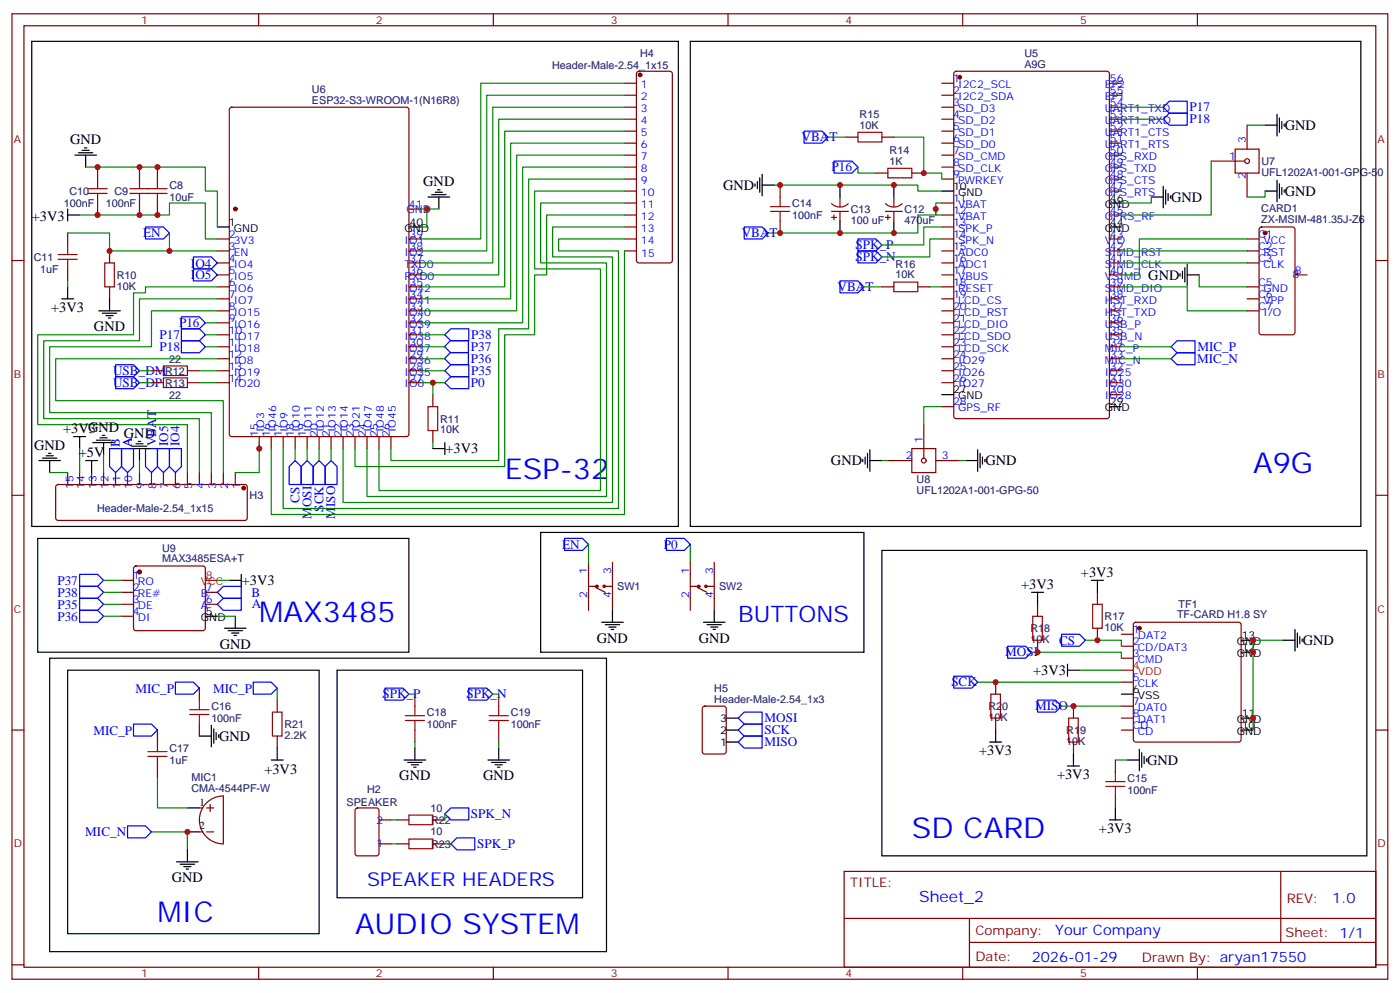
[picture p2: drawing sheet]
<svg xmlns="http://www.w3.org/2000/svg" width="412mm" height="292mm" viewBox="0 0 412 292" stroke-linecap="round" stroke-linejoin="round" font-family="sans-serif">
<g fill="none" stroke="#870000" stroke-width=".35">
<path d="M3.5 4.1h405.4v284.3h-405.4zM7.1 7.6h398.2v277.3h-398.2zM76.2 4.1v3.5M145.3 4.1v3.5M214.5 4.1v3.5M283.6 4.1v3.5M352.8 4.1v3.5M67.8 31.8l.5-.2h51.5l.6 .4 .1 95.9-.5 .6-51.7 .1-.7-.5v-95.8zM184 24.5h3.5M184 28h3.5M184 31.6h3.5M184 35.1h3.5"/>
<path d="M184 38.6h3.5M187.7 21.2l.5-.2h9.2l.5 .2 .2 .5v55l-.2 .5-.5 .2h-9.2l-.5-.2-.2-.5v-55zM277.5 24.5h3.5M277.5 28h3.5M277.5 31.6h3.5M277.5 35.1h3.5M277.5 38.6h3.5M281.2 21.2l.5-.2h44.4l.7 .4v101.2l-.4 .6-44.7 .1-.7-.5v-101.1zM326.8 24.5h3.6M326.8 28h3.6M326.8 31.6h3.6M326.8 35.1h3.6"/>
<path d="M326.8 38.6h3.6M367.4 36.9v7M28.8 49.2v3.5M28.8 59.8v3.5M41.1 49.2v3.5M41.1 59.8v3.5M46.4 49.2v3.5M46.4 59.8v3.5M184 42.2h3.5M184 45.7h3.5M184 49.2h3.5M184 52.7h3.5"/>
<path d="M184 59.8h3.5M184 56.3h3.5M229.8 54.5v3.5M245 60a3.5 3.5 0 0 0 4.9 0M247.5 58v2.9M249.2 40.4h3.6M258.1 51h3.5M259.8 40.4h3.5M260.9 60a3.5 3.5 0 0 0 4.9 0M263.3 58v2.9M268.6 51h3.6M277.5 42.2h3.5"/>
<path d="M277.5 45.7h3.5M277.5 49.2h3.5M277.5 52.7h3.5M277.5 59.8h3.5M326.8 42.2h3.6M326.8 45.7h3.6M326.8 49.2h3.6M326.8 52.7h3.6M326.8 56.3h3.6M356.8 47.4h9.9M363.9 43.9h7v7.1h-7zM367.4 51v7"/>
<path d="M3.5 76.7h3.6M19.9 68.6v3.5M19.9 79.2v3.5M32.3 73.9v3.5M64 70.4h3.6M64 73.9h3.6M64 77.4h3.6M120.5 70.4h3.5M120.5 73.9h3.5M120.5 77.4h3.5M120.5 61.6h3.5M184 70.4h3.5"/>
<path d="M184 73.9h3.5M184 63.3h3.5M184 66.9h3.5M229.8 65.1v3.5M245 62.3h4.9M245 64h1.4M245.7 63.3v1.4M247.5 62.3v2.8M260.9 62.3h4.9M260.9 64h1.4M261.6 63.3v1.4M263.3 62.3v2.8"/>
<path d="M277.5 70.4h3.5M277.5 73.9h3.5M277.5 77.4h3.5M277.5 63.3h3.5M277.5 66.9h3.5M326.8 70.4h3.6M326.8 73.9h3.6M326.8 77.4h3.6M326.8 63.3h3.6M367.4 70.4h3.5M367.4 73.9h3.5M367.4 77.4h3.5"/>
<path d="M371.2 67.1l.5-.2h9.1l.7 .4v30.6l-.4 .6-9.4 .1-.7-.5-.1-30.5zM405.3 76.7h3.6M32.3 84.5v3.5M64 81h3.6M64 84.5h3.6M64 88h3.6M64 91.5h3.6M64 95.1h3.6M64 98.6h3.6M120.5 81h3.5M120.5 84.5h3.5M120.5 88h3.5"/>
<path d="M120.5 91.5h3.5M120.5 95.1h3.5M120.5 98.6h3.5M259.8 84.5h3.5M270.4 84.5h3.5M277.5 81h3.5M277.5 84.5h3.5M277.5 88h3.5M277.5 91.5h3.5M277.5 95.1h3.5M277.5 98.6h3.5M326.8 81h3.6"/>
<path d="M326.8 84.5h3.6M326.8 88h3.6M326.8 91.5h3.6M326.8 95.1h3.6M326.8 98.6h3.6M367.4 84.5h3.5M367.4 88h3.5M367.4 91.5h3.5M381.5 81h3.6M44.6 109.2h3.6M44.6 112.7h3.6M55.2 109.2h3.5"/>
<path d="M55.2 112.7h3.5M64 102.1h3.6M64 105.7h3.6M64 109.2h3.6M64 112.7h3.6M120.5 102.1h3.5M120.5 105.7h3.5M120.5 109.2h3.5M120.5 112.7h3.5M127.5 116.2v3.6M277.5 102.1h3.5M277.5 105.7h3.5"/>
<path d="M277.5 109.2h3.5M277.5 112.7h3.5M277.5 119.8h3.5M326.8 102.1h3.6M326.8 105.7h3.6M326.8 109.2h3.6M326.8 112.7h3.6M326.8 116.2h3.6M19.9 139.2v3.5M23.5 139.2v3.5M27 139.2v3.5M30.5 139.2v3.5"/>
<path d="M34 139.2v3.5M37.6 139.2v3.5M41.1 139.2v3.5M44.6 139.2v3.5M48.2 139.2v3.5M51.7 139.2v3.5M55.2 139.2v3.5M58.7 139.2v3.5M62.3 139.2v3.5M65.8 139.2v3.5M69.3 139.2v3.5M76.4 128.6v3.5"/>
<path d="M79.9 128.6v3.5M83.4 128.6v3.5M87 128.6v3.5M90.5 128.6v3.5M94 128.6v3.5M97.5 128.6v3.5M101.1 128.6v3.5M104.6 128.6v3.5M108.1 128.6v3.5M111.7 128.6v3.5M115.2 128.6v3.5M127.5 126.8v3.6"/>
<path d="M261.6 135.6h7M268.6 132.1h7.1v7.1h-7.1zM272.2 125.1v9.8M275.7 135.6h7.1M3.5 145.9h3.6M16.6 142.9l.5-.2h55l.5 .2 .2 .5v9.2l-.2 .5-.5 .2h-55l-.5-.3-.2-.4v-9.2zM405.3 145.9h3.6M35.8 170.9h3.5M35.8 174.4h3.5M35.8 178h3.5M39.6 166.9l.4-.2h19.8l.5 .2 .2 .5v17.6l-.2 .5-.5 .2h-19.8l-.5-.2-.2-.5v-17.6zM60.5 174.4h3.5"/>
<path d="M60.5 178h3.5M173.4 165.6v14.1M173.4 172.7h2.5M175.5 173l2.8 1.4M178 172.7h2.4M180.4 165.6v14.1M203.4 172.7h2.4M203.4 165.6v14.1M205.5 173l2.8 1.4M208 172.7h2.4M210.4 165.6v14.1M305.7 178v3.5"/>
<path d="M323.3 174.4v3.6M35.8 181.5h3.5M305.7 188.6v3.5M323.3 185v3.6M330.4 186.8h3.5M330.4 190.3h3.5M330.4 193.9h3.5M334.1 183.5l.5-.2h30.3l.5 .2 .3 .5v33.8l-.3 .5-.5 .2h-30.3l-.5-.2-.2-.5v-33.8zM3.5 215h3.6M46.4 215v3.5M58.7 202.7v3.5M58.7 213.3v3.5"/>
<path d="M81.7 206.2v3.5M81.7 216.8v3.5M122.2 204.4v3.6M122.2 215v3.5M146.9 204.4v3.6M146.9 215v3.5M207.1 208.2l.5-.2h5.7l.6 .4 .1 13-.5 .6-5.9 .1-.6-.5-.1-12.9zM293.3 200.9v3.5M293.3 211.5v3.5M316.3 208v3.5M316.3 218.5v3.6M330.4 215h3.5"/>
<path d="M330.4 200.9h3.5M330.4 208h3.5M330.4 211.5h3.5M405.3 215h3.6M46.4 225.6v3.5M58.7 237.9h1.1M60.5 236.8a7 7 0 0 1 5.3-2.4v14.1a7.1 7.1 0 0 1-6.4-4.1 7.1 7.1 0 0 1 1.1-7.6zM60.9 237.9h2.1M61.9 236.9v2.1M104.8 238.2l.5-.3h5.6l.7 .5 .1 13-.5 .6-5.9 .1-.6-.5-.1-12.9zM328.6 223.8v3.6M328.6 234.4v3.5"/>
<path d="M58.7 245h1.1M60.9 245h2.1M111.7 248.5h3.5M111.7 241.5h3.5M116.9 248.5h3.6M116.9 241.5h3.6M127.5 248.5h3.6M127.5 241.5h3.6M248.7 256.6h156.6v28.3h-156.6zM377.3 256.7v20.8M248.7 270.5h156.5M285.6 277.5h119.6"/>
<path d="M285.6 270.5v14.1M3.5 284.2h3.6M76.2 284.9v3.5M145.3 284.9v3.5M214.5 284.9v3.5M283.6 284.9v3.5M352.8 284.9v3.5M405.3 284.2h3.6"/>
<circle cx="367.4" cy="47.4" r=".71"/>
<circle cx="272.2" cy="135.6" r=".71"/>
<circle cx="175.9" cy="172.7" r=".35"/>
<circle cx="178" cy="172.7" r=".35"/>
<circle cx="205.8" cy="172.7" r=".35"/>
<circle cx="208" cy="172.7" r=".35"/>
</g>
<g fill="#870000" stroke="#870000" stroke-width=".35">
<circle cx="69.3" cy="61.6" r=".53"/>
<circle cx="282.8" cy="22.8" r=".53"/>
<circle cx="372.7" cy="68.6" r=".53"/>
<circle cx="335.7" cy="185" r=".53"/>
<circle cx="41.1" cy="168.5" r=".53"/>
<circle cx="71.8" cy="143.8" r=".53"/>
<circle cx="188.6" cy="22" r=".53"/>
</g>
<g fill="none" stroke="#000" stroke-width=".35">
<path d="M9.3 12.2h190.5v142.8h-190.5zM203.4 12.2h197.5v142.8h-197.5zM372.7 36.9h3.5M376.2 33.7v6.3M376.9 34.7v4.3M377.6 35.8v2.1M378.4 36.5v.7M22 45.7h6.4M23.1 45h4.2M24.2 44.3h2.1M24.9 43.6h.7M25.2 45.7v3.5"/>
<path d="M126.1 58h6.4M127.2 57.3h4.2M128.2 56.6h2.2M128.9 55.9h.7M129.3 58v3.6M222.4 54.2v.7M223.1 53.4v2.2M223.8 52.4v4.2M224.5 54.5h3.6M224.5 51.3v6.4M247.5 54.5v3.5M263.3 54.5v3.5"/>
<path d="M277.5 56.3h3.5M326.8 59.8h3.6M339.2 58h3.5M342.7 54.9v6.3M343.4 55.9v4.2M344.1 57v2.1M344.8 57.7v.7M372.7 56.3h3.5M376.2 53.1v6.3M376.9 54.2v4.2M377.6 55.2v2.1M378.4 55.9v.7"/>
<path d="M19.9 63.3h3.6M19.9 61.6v3.5M64 66.9h3.6M120.5 66.9h3.5M247.5 65.1v3.5M263.3 65.1v3.5M326.8 66.9h3.6M348.4 79.9v2.1M349.1 78.8v4.3M349.8 77.8v6.3M18.2 88h3.5M19.9 84.5v3.5"/>
<path d="M29.1 91.5h6.4M30.2 92.3h4.2M31.2 93h2.1M31.9 93.7h.7M32.3 88v3.5M347.7 80.6v.7M349.8 81h3.5M277.5 116.2h3.5M326.8 119.8h3.6M11.5 135.6h6.3M12.5 134.9h4.3M13.6 134.2h2.1"/>
<path d="M14.3 133.5h.7M14.6 135.6v3.6M21.7 128.6h3.5M23.5 128.6v3.5M25.2 135.6h3.6M27 135.6v3.6M27.3 130.4h6.4M28.4 129.6h4.2M29.5 128.9h2.1M30.2 128.2h.7M30.5 130.4v3.5M37.9 132.1h6.4"/>
<path d="M39 131.4h4.2M40 130.7h2.2M40.7 130h.8M41.1 132.1v3.5M127.5 132.1h3.6M131.1 130.4v3.5M254.2 135.3v.7M254.9 134.6v2.1M255.6 133.5v4.3M256.3 135.6h3.5M256.3 132.5v6.3M284.5 135.6h3.5"/>
<path d="M288 132.5v6.3M288.7 133.5v4.3M289.5 134.6v2.1M290.2 135.3v.7M11.1 158.6h109.4v33.5h-109.4zM159.3 156.8h95.2v35.3h-95.2zM67.6 170.9h3.5M71.1 169.2v3.5M180.4 179.7v3.6M210.4 179.7v3.6M259.8 162.1h142.9v90h-142.9zM303.9 174.4h3.5"/>
<path d="M305.7 174.4v3.6M321.6 170.9h3.5M323.3 170.9v3.5M14.6 193.9h164.1v86.4h-164.1zM19.9 197.4h74.1v77.6h-74.1zM60.5 181.5h3.5M66.1 185h6.4M67.2 185.7h4.2M68.3 186.4h2.1M69 187.1h.7M69.3 181.5v3.5M99.3 197.4h72.3v67h-72.3z"/>
<path d="M177.3 183.3h6.3M178.3 184h4.3M179.4 184.7h2.1M180.1 185.4h.7M207.3 183.3h6.3M208.3 184h4.2M209.4 184.7h2.1M210.1 185.4h.7M314.5 197.4h3.5M314.5 195.6v3.5M365.7 192.1h3.5M365.7 188.6h3.5"/>
<path d="M378 188.6h3.5M381.5 185.4v6.3M382.2 186.4v4.3M382.9 187.5v2.1M383.6 188.2v.7M58.7 216.8h3.6M62.3 213.6v6.4M63 214.7v4.2M63.7 215.7v2.1M64.4 216.4v.7M214 215h3.5M214 211.5h3.5"/>
<path d="M214 218.5h3.5M291.6 218.5h3.5M293.3 215v3.5M330.4 204.4h3.5M365.7 215h3.5M365.7 211.5h3.5M55.2 237.9h3.5M79.9 223.8h3.5M81.7 220.3v3.5M119.1 223.8h6.3M120.1 224.5h4.3M121.2 225.2h2.1"/>
<path d="M121.9 226h.7M122.2 220.3v3.5M143.8 223.8h6.3M144.8 224.5h4.2M145.9 225.2h2.1M146.6 226h.7M146.9 220.3v3.5M314.5 225.6h3.5M316.3 222.1v3.5M328.6 237.9v3.6M332.1 223.8h3.6M335.7 220.7v6.3"/>
<path d="M336.4 221.7v4.3M337.1 222.8v2.1M337.8 223.5v.7M52 253.8h6.4M53.1 254.5h4.2M54.2 255.2h2.1M54.9 255.9h.7M55.2 245h3.5M55.2 250.3v3.5M326.8 241.5h3.6"/>
</g>
<g fill="none" stroke="#008700" stroke-width=".35">
<path d="M184 24.5h-42.4v45.9h-17.6M184 28h-40.6v45.9h-19.4M184 31.6h-38.8v45.8h-21.2M184 35.1h-37.1v45.9h-22.9M184 38.6h-35.3v45.9h-24.7M330.4 31.6h12.3M330.4 35.1h12.3M367.4 36.9h5.3M25.2 49.2h35.3v7.1h3.5v10.6M184 42.2h-33.5v45.8h-26.5M184 45.7h-31.8v45.8h-28.2M184 49.2h-30v45.9h-30"/>
<path d="M184 52.7h-28.2v44.1h-8.9v38.8h-31.7v-3.5M184 56.3h-26.5v22.9h19.4v65.3h-65.2v-12.4M184 59.8h-24.7v17.6h19.4v68.8h-70.6v-14.1M228.1 54.5h42.3v1.8h7.1M243.9 40.4h5.3M252.8 49.2v1.8h5.3M263.3 40.4h8.9v10.6h5.3v1.7M277.5 59.8h-1.8v3.5h1.8M339.2 58v1.8h-8.8M356.8 47.4v15.9h-26.4M372.7 56.3v1.7h-5.3M19.9 68.6h12.4v5.3h31.7"/>
<path d="M23.5 63.3h26.4v-3.5h10.6v10.6h3.5M49.9 68.6v5.3M124 61.6h1.8v5.3h-1.8M125.8 61.6h3.5M184 63.3h-23v17.7h-3.5v17.6h-8.8v38.8h-44.1v-5.3M184 66.9h-21.2v8.8h17.6v72.3h-79.3v-15.9M184 70.4h-19.4v3.5h17.6v75.9h-98.8v-17.7M184 73.9v77.6h-104.1v-19.4M275.7 61.6v1.7h-5.3v5.3h-44.1M277.5 66.9h-5.3v5.2h-12.4M277.5 70.4h-3.6v5.3h-14.1M330.4 73.9h37"/>
<path d="M330.4 77.4h37M367.4 70.4h-31.7v10.6h-5.3M19.9 82.7v1.8M60.5 95.1h3.5M60.5 98.6h3.5M64 91.5h-19.4v10.6h-30v19.4h47.7v17.7M64 88h-22.9v12.4h-28.2v22.9h45.8v15.9M64 84.5h-21.1v1.8h-3.6v12.3h-28.2v26.5h44.1v14.1M124 98.6h7.1M254.5 84.5h5.3M273.9 84.5h3.6M330.4 84.5h19.4v7h17.6"/>
<path d="M353.3 81v3.5h14.1M41.1 112.7h3.5M41.1 109.2h3.5M58.7 112.7h5.3M58.7 109.2h5.3M60.5 102.1h3.5M64 105.7h-47.6v12.3h49.4v21.2M124 105.7h7.1M124 102.1h7.1M124 112.7h7.1M124 109.2h7.1M127.5 112.7v3.5"/>
<path d="M277.5 119.8h-5.3v5.3M330.4 102.1h14.8M330.4 105.7h14.8M14.6 139.2h5.3M23.5 132.1v7.1M30.5 133.9v5.3M41.1 135.6v3.6M76.4 130.4v8.8h-7.1M87 132.1v3.5M90.5 132.1v3.5M94 132.1v3.5M97.5 132.1v3.5"/>
<path d="M127.5 130.4v1.7M259.8 135.6h1.8M282.8 135.6h1.7M30.5 170.9h5.3M30.5 174.4h5.3M30.5 178h5.3M64 170.9h3.6M173.4 160.3v5.3M203.4 160.3v5.3M30.5 181.5h5.3M64 181.5h5.3M303.9 192.1h26.5v1.8"/>
<path d="M318 197.4h12.4M319.8 188.6h10.6v1.7M378 188.6h-8.8v26.4M81.7 202.7v3.5M120.5 204.4h1.7M122.2 218.5v1.8M145.2 204.4h1.7M146.9 218.5v1.8M288 200.9h42.4M312.7 208h17.7M46.4 229.1v8.8h8.8M131.1 239.7v1.8"/>
<path d="M328.6 223.8h3.5M44.6 245h10.6v5.3M115.2 241.5h1.7M115.2 248.5h1.7M131.1 248.5h1.7"/>
</g>
<g fill="none" stroke="#a10000" stroke-width=".35">
<path d="M252.8 39h7v2.8h-7zM25.9 57h5.7M25.9 55.6h5.7M28.8 52.7v2.9M28.8 57v2.8M38.3 57h10.9M38.3 55.6h10.9M41.1 52.7v2.9M41.1 57v2.8M46.4 52.7v2.9M46.4 57v2.8M229.8 58v2.9"/>
<path d="M261.6 49.6h7v2.8h-7zM17.1 76.4h5.7M17.1 75h5.7M19.9 72.1v2.9M19.9 76.4v2.8M30.9 77.4h2.8v7.1h-2.8zM227 62.3h5.7M227 60.9h5.7M229.8 62.3v2.8M263.3 83.1h7.1v2.8h-7.1zM48.2 107.8h7v2.8h-7zM48.2 111.3h7v2.8h-7z"/>
<path d="M126.1 119.8h2.8v7h-2.8zM321.9 178h2.8v7h-2.8zM304.3 181.5h2.8v7.1h-2.8zM46.4 218.5v2.9M55.9 210.4h5.7M55.9 209h5.7M58.7 206.2v2.8M58.7 210.4v2.9M80.3 209.7h2.8v7.1h-2.8zM119.4 212.2h5.7M119.4 210.8h5.7M122.2 208v2.8"/>
<path d="M122.2 212.2v2.8M144.1 212.2h5.7M144.1 210.8h5.7M146.9 208v2.8M146.9 212.2v2.8M291.9 204.4h2.8v7.1h-2.8zM314.9 211.5h2.8v7h-2.8zM43.6 222.8h5.6M43.6 221.4h5.6M46.4 222.8v2.8M325.8 231.6h5.6M325.8 230.2h5.6"/>
<path d="M328.6 227.4v2.8M328.6 231.6v2.8M120.5 240.1h7v2.8h-7zM120.5 247.1h7v2.8h-7z"/>
</g>
<g fill="none" stroke="#00f" stroke-width=".35">
<path d="M236.9 38.6h5.3l1.7 1.8-1.7 1.8h-5.3zM342.7 35.1l1.8-1.8h5.3v3.6h-5.3zM342.7 31.6l1.8-1.8h5.3v3.5h-5.3zM245.7 47.4h5.3l1.8 1.8-1.8 1.8h-5.3zM42.9 66.9h5.3l1.7 1.7-1.7 1.8h-5.3zM57 75.7h5.3l1.7 1.7-1.7 1.8h-5.3zM57 79.2h5.3l1.7 1.8-1.7 1.7h-5.3zM219.3 66.9h5.2l1.8 1.7-1.8 1.8h-5.2zM252.8 70.4h5.3l1.7 1.7-1.7 1.8h-5.3zM252.8 73.9h5.3l1.7 1.8-1.7 1.7h-5.3zM53.4 93.3h5.3l1.8 1.8-1.8 1.7h-5.3zM53.4 96.8h5.3l1.8 1.8-1.8 1.8h-5.3z"/>
<path d="M131.1 98.6l1.7-1.8h5.3v3.6h-5.3zM247.5 82.7h5.3l1.7 1.8-1.7 1.8h-5.3zM34 110.9h5.3l1.8 1.8-1.8 1.8h-5.3zM34 107.4h5.3l1.8 1.8-1.8 1.7h-5.3zM53.4 100.4h5.3l1.8 1.7-1.8 1.8h-5.3zM131 105.6l1.7-1.8h5.3v3.6h-5.3zM131.1 109.2l1.7-1.8h5.3v3.5h-5.3zM132.7 100.3h5.3v3.5h-5.3l-1.7-1.7zM132.8 110.9h5.3v3.6h-5.3l-1.7-1.8zM345 102.1l1.8-1.7h5.3v3.5h-5.3zM346.8 103.9h5.3v3.5h-5.3l-1.8-1.7zM32.3 132.1h3.5v5.3l-1.8 1.8-1.7-1.8z"/>
<path d="M35.8 132.1h3.5v5.3l-1.7 1.8-1.8-1.8zM42.9 132.1h3.5v5.3l-1.8 1.8-1.7-1.8zM46.4 132.1h3.5v5.3l-1.7 1.8-1.8-1.8zM49.9 132.1h3.5v5.3l-1.7 1.8-1.8-1.8zM87 135.6l1.7 1.8v5.3h-3.5v-5.3zM88.7 137.4l1.8-1.8 1.8 1.8v5.3h-3.6zM94 135.6l1.8 1.8v5.3h-3.5v-5.3zM97.5 135.6l1.8 1.8v5.3h-3.5v-5.3zM166.3 158.6h5.3l1.8 1.7-1.8 1.8h-5.3zM196.3 158.6h5.3l1.8 1.7-1.8 1.8h-5.3zM23.5 169.2h5.3l1.7 1.7-1.7 1.8h-5.3zM23.5 179.7h5.3l1.7 1.8-1.7 1.8h-5.3z"/>
<path d="M23.5 176.2h5.3l1.7 1.8-1.7 1.7h-5.3zM23.5 172.7h5.3l1.7 1.7-1.7 1.8h-5.3zM64 174.4l1.8-1.7h5.3v3.5h-5.3zM64 178l1.8-1.8h5.3v3.5h-5.3zM281 199.1h5.3l1.7 1.8-1.7 1.8h-5.3zM296.9 190.3h5.3l1.7 1.8-1.7 1.8h-5.3zM312.7 186.8h5.3l1.8 1.8-1.8 1.7h-5.3zM39.3 213.3h5.3l1.8 1.7-1.8 1.8h-5.3zM51.7 200.9h5.3l1.7 1.8-1.7 1.7h-5.3zM74.6 200.9h5.3l1.8 1.8-1.8 1.7h-5.3zM113.4 202.7h5.3l1.8 1.7-1.8 1.8h-5.3zM138.1 202.7h5.3l1.8 1.7-1.8 1.8h-5.3z"/>
<path d="M217.5 215l1.8-1.7h5.2v3.5h-5.2zM217.5 218.5l1.8-1.7h5.2v3.5h-5.2zM219.3 209.7h5.2v3.6h-5.2l-1.8-1.8zM305.7 206.2h5.3l1.7 1.8-1.7 1.7h-5.3zM131.1 239.7l1.7-1.8h5.3v3.6h-5.3zM37.6 243.2h5.3l1.7 1.8-1.7 1.8h-5.3zM132.8 248.5l1.8-1.7h5.3v3.5h-5.3z"/>
</g>
<path d="M60.5 170.9h3.5M330.4 197.4h3.5" fill="none" stroke="#f00" stroke-width=".35"/>
<g fill="#c00">
<circle cx="125.8" cy="61.6" r=".88"/>
<circle cx="46.4" cy="49.2" r=".88"/>
<circle cx="46.4" cy="63.3" r=".88"/>
<circle cx="41.1" cy="63.3" r=".88"/>
<circle cx="41.1" cy="49.2" r=".88"/>
<circle cx="28.8" cy="49.2" r=".88"/>
<circle cx="28.8" cy="63.3" r=".88"/>
<circle cx="32.3" cy="73.9" r=".88"/>
<circle cx="49.9" cy="73.9" r=".88"/>
<circle cx="127.5" cy="112.7" r=".88"/>
<circle cx="275.7" cy="61.6" r=".88"/>
<circle cx="229.8" cy="68.6" r=".88"/>
<circle cx="229.8" cy="54.5" r=".88"/>
<circle cx="272.2" cy="51" r=".88"/>
<circle cx="369.2" cy="211.5" r=".88"/>
<circle cx="369.2" cy="192.1" r=".88"/>
<circle cx="369.2" cy="188.6" r=".88"/>
<circle cx="323.3" cy="188.6" r=".88"/>
<circle cx="305.7" cy="192.1" r=".88"/>
<circle cx="316.3" cy="208" r=".88"/>
<circle cx="293.3" cy="200.9" r=".88"/>
<circle cx="55.2" cy="245" r=".88"/>
<circle cx="263.3" cy="68.6" r=".88"/>
<circle cx="263.3" cy="54.5" r=".88"/>
<circle cx="247.5" cy="68.6" r=".88"/>
<circle cx="247.5" cy="54.5" r=".88"/>
<circle cx="76.4" cy="132.1" r=".88"/>
</g>
<g font-size="8.5" fill="#00f">
<text x="148.7" y="140.9">ESP-32</text>
<text x="369.2" y="139.2">A9G</text>
<text x="76.4" y="183.3">MAX3485</text>
<text x="268.6" y="246.8">SD CARD</text>
<text x="46.4" y="271.5">MIC</text>
<text x="104.6" y="275">AUDIO SYSTEM</text>
</g>
<text font-size="6.7" fill="#00f" x="217.5" y="183.3">BUTTONS</text>
<text font-size="5.6" fill="#00f" x="108.1" y="260.9">SPEAKER HEADERS</text>
<text font-size="4.6" fill="#00f" x="270.8" y="265.7">Sheet_2</text>
<g font-size="4.2">
<text x="378.5" y="38.3">GND</text>
<text x="20.6" y="42.5">GND</text>
<text x="124.7" y="54.8">GND</text>
<text x="213.1" y="55.9">GND</text>
<text x="345" y="59.5">GND</text>
<text x="378.5" y="57.7">GND</text>
<text x="9.3" y="65.1">+3V3</text>
<text x="338.3" y="82.4">GND</text>
<text x="15.1" y="92">+3V3</text>
<text x="27.7" y="97.6">GND</text>
<text x="18.6" y="127.4">+3V3</text>
<text x="25.9" y="127.1">GND</text>
<text x="36.5" y="128.9">GND</text>
<text x="10.1" y="132.4">GND</text>
<text x="23.2" y="134.5">+5V</text>
<text x="131.2" y="133.5">+3V3</text>
<text x="244.8" y="137.1">GND</text>
<text x="290.3" y="137.1">GND</text>
<text x="71.3" y="172.4">+3V3</text>
<text x="300.8" y="173.4">+3V3</text>
<text x="318.5" y="169.9">+3V3</text>
<text x="64.7" y="191">GND</text>
<text x="175.9" y="189.3">GND</text>
<text x="205.8" y="189.3">GND</text>
<text x="383.8" y="190">GND</text>
<text x="304.4" y="198.8">+3V3</text>
<text x="64.6" y="218.2">GND</text>
<text x="77.9" y="227.8">+3V3</text>
<text x="288.5" y="222.4">+3V3</text>
<text x="338" y="225.3">GND</text>
<text x="117.7" y="229.8">GND</text>
<text x="142.3" y="229.8">GND</text>
<text x="311.4" y="229.5">+3V3</text>
<text x="323.8" y="245.4">+3V3</text>
<text x="50.6" y="259.8">GND</text>
</g>
<g font-size="4.2" fill="#00f">
<text x="392.5" y="265.9">1.0</text>
<text x="310.9" y="275.5">Your Company</text>
<text x="304" y="283.3">2026-01-29</text>
</g>
<g font-size="3.9" fill="#00f">
<text x="350.5" y="32.8">P17</text>
<text x="236.2" y="41.6">VBAT</text>
<text x="350.5" y="36.3">P18</text>
<text x="245" y="50.5">P16</text>
<text x="42.2" y="69.9">EN</text>
<text x="218.5" y="69.8">VBAT</text>
<text x="252.1" y="73.4">SPK_P</text>
<text x="252.1" y="76.9">SPK_N</text>
<text x="56.3" y="78.8">IO4</text>
<text x="56.3" y="82.1">IO5</text>
<text x="246.8" y="85.7">VBAT</text>
<text x="47" y="99.9">P17</text>
<text x="52.7" y="96.3">P16</text>
<text x="138.8" y="100">P38</text>
<text x="47" y="103.4">P18</text>
<text x="138.7" y="103.4">P37</text>
<text x="138.7" y="107">P36</text>
<text x="352.7" y="106.9">MIC_N</text>
<text x="352.8" y="103.4">MIC_P</text>
<text x="33.3" y="114">USB_DP</text>
<text x="33.3" y="110.4">USB_DM</text>
<text x="138.8" y="113.9">P0</text>
<text x="138.8" y="110.5">P35</text>
<text x="35.3" y="131.6" transform="rotate(-90 35.3 131.6)">B</text>
<text x="38.8" y="131.7" transform="rotate(-90 38.8 131.7)">A</text>
<text x="46" y="131.4" transform="rotate(-90 46 131.4)">VBAT</text>
<text x="49.5" y="131.4" transform="rotate(-90 49.5 131.4)">IO5</text>
<text x="52.8" y="131.4" transform="rotate(-90 52.8 131.4)">IO4</text>
<text x="88.2" y="148" transform="rotate(-90 88.2 148)">CS</text>
<text x="91.7" y="152.8" transform="rotate(-90 91.7 152.8)">MOSI</text>
<text x="95.3" y="150.7" transform="rotate(-90 95.3 150.7)">SCK</text>
<text x="98.8" y="152.8" transform="rotate(-90 98.8 152.8)">MISO</text>
<text x="165.6" y="161.6">EN</text>
<text x="195.6" y="161.6">P0</text>
<text x="16.9" y="172.2">P37</text>
<text x="16.9" y="179.2">P35</text>
<text x="16.9" y="175.7">P38</text>
<text x="74.1" y="175.7">B</text>
<text x="74.2" y="179.2">A</text>
<text x="16.9" y="182.8">P36</text>
<text x="312" y="189.8">CS</text>
<text x="296.2" y="193.3">MOSI</text>
<text x="280.3" y="202.2">SCK</text>
<text x="39.9" y="204">MIC_P</text>
<text x="62.8" y="204">MIC_P</text>
<text x="112.7" y="205.7">SPK_P</text>
<text x="137.4" y="205.7">SPK_N</text>
<text x="305" y="209.2">MISO</text>
<text x="225.2" y="212.7">MOSI</text>
<text x="27.5" y="216.4">MIC_P</text>
<text x="225.2" y="219.8">MISO</text>
<text x="225.3" y="216.2">SCK</text>
<text x="138.8" y="241">SPK_N</text>
<text x="25.1" y="246.2">MIC_N</text>
<text x="140.6" y="249.8">SPK_P</text>
</g>
<g font-size="3.9" fill="#800">
<text x="250.5" y="261.2">TITLE:</text>
<text x="379.1" y="265.9">REV:</text>
<text x="287.4" y="275.4">Company:</text>
<text x="378.7" y="276">Sheet: 1/1</text>
<text x="287.4" y="283.1">Date:</text>
<text x="336.4" y="283.2">Drawn By: aryan17550</text>
</g>
<g font-size="3.2" fill="#800">
<text x="41.6" y="7.1">1</text>
<text x="110.8" y="7.1">2</text>
<text x="179.9" y="7.1">3</text>
<text x="249.1" y="7.1">4</text>
<text x="318.2" y="7.1">5</text>
<text x="4.1" y="42.2">A</text>
<text x="405.9" y="42.2">A</text>
<text x="4.1" y="111.3">B</text>
<text x="405.9" y="111.3">B</text>
<text x="4.1" y="180.4">C</text>
<text x="405.9" y="180.4">C</text>
<text x="4.1" y="249.6">D</text>
<text x="405.9" y="249.6">D</text>
<text x="41.6" y="287.9">1</text>
<text x="110.8" y="287.9">2</text>
<text x="179.9" y="287.9">3</text>
<text x="249.1" y="287.9">4</text>
<text x="318.2" y="287.9">5</text>
</g>
<g font-size="3.2" fill="#000080">
<text x="188.6" y="16.8">H4</text>
<text x="301.8" y="16.8">U5</text>
<text x="162.7" y="20.4">Header-Male-2.54_1x15</text>
<text x="301.8" y="19.9">A9G</text>
<text x="91.9" y="27.3">U6</text>
<text x="91.9" y="30.5">ESP32-S3-WROOM-1(N16R8)</text>
<text x="253.3" y="34.7">R15</text>
<text x="253.3" y="37.9">10K</text>
<text x="262.1" y="45.3">R14</text>
<text x="262.1" y="48.5">1K</text>
<text x="371.7" y="51.7">UFL1202A1-001-GPG-50</text>
<text x="371.7" y="48.6">U7</text>
<text x="20.4" y="57.4">C10</text>
<text x="33.7" y="57.4">C9</text>
<text x="49.9" y="59.3">10uF</text>
<text x="49.9" y="55.8">C8</text>
<text x="18.8" y="60.9">100nF</text>
<text x="31.1" y="60.9">100nF</text>
<text x="233.4" y="64.6">100nF</text>
<text x="233.4" y="61.1">C14</text>
<text x="250.6" y="65.9">100 uF</text>
<text x="250.6" y="62.7">C13</text>
<text x="266.5" y="65.9">470uF</text>
<text x="266.5" y="62.7">C12</text>
<text x="371.6" y="65.6">ZX-MSIM-481.35J-Z6</text>
<text x="371.6" y="62.4">CARD1</text>
<text x="10" y="76.8">C11</text>
<text x="11.8" y="80.3">1uF</text>
<text x="34.4" y="82.1">R10</text>
<text x="263.9" y="82">10K</text>
<text x="263.9" y="78.8">R16</text>
<text x="34.4" y="85.3">10K</text>
<text x="49.9" y="106.8">22</text>
<text x="48.7" y="110.3">R12</text>
<text x="48.7" y="113.9">R13</text>
<text x="49.9" y="117.4">22</text>
<text x="129.6" y="124.4">R11</text>
<text x="129.6" y="127.6">10K</text>
<text x="270.1" y="142.2">U8</text>
<text x="73.6" y="147">H3</text>
<text x="270.1" y="145.3">UFL1202A1-001-GPG-50</text>
<text x="28.6" y="150.9">Header-Male-2.54_1x15</text>
<text x="47.8" y="165.6">MAX3485ESA+T</text>
<text x="47.8" y="162.7">U9</text>
<text x="181.9" y="173.9">SW1</text>
<text x="211.8" y="173.9">SW2</text>
<text x="347.3" y="179.2">TF1</text>
<text x="325.4" y="185.8">10K</text>
<text x="325.4" y="182.6">R17</text>
<text x="346.8" y="182.1">TF-CARD H1.8 SY</text>
<text x="303.6" y="189.4">10K</text>
<text x="303.6" y="186.1">R18</text>
<text x="210.4" y="203.7">H5</text>
<text x="62.3" y="209.2">C16</text>
<text x="210.4" y="206.9">Header-Male-2.54_1x3</text>
<text x="291.2" y="209.1">R20</text>
<text x="62.3" y="212.8">100nF</text>
<text x="83.8" y="214.4">R21</text>
<text x="125.8" y="214.5">100nF</text>
<text x="125.8" y="211">C18</text>
<text x="150.5" y="214.5">100nF</text>
<text x="150.5" y="211">C19</text>
<text x="291.2" y="212.3">10K</text>
<text x="49.9" y="221.6">C17</text>
<text x="83.8" y="217.6">2.2K</text>
<text x="314.1" y="219.3">10K</text>
<text x="314.1" y="216.1">R19</text>
<text x="49.9" y="225.1">1uF</text>
<text x="56.4" y="233.4">CMA-4544PF-W</text>
<text x="56.4" y="230.1">MIC1</text>
<text x="108.1" y="233.7">H2</text>
<text x="332.1" y="233.9">100nF</text>
<text x="332.1" y="230.4">C15</text>
<text x="102.1" y="237.3">SPEAKER</text>
<text x="126.9" y="239">10</text>
<text x="127" y="242.7">R22</text>
<text x="126.9" y="246.1">10</text>
<text x="127" y="249.7">R23</text>
</g>
<g font-size="3.2" fill="#00f">
<text x="188.8" y="25.9">1</text>
<text x="188.8" y="29.5">2</text>
<text x="280.8" y="24.2">1</text>
<text x="280.8" y="27.7">2</text>
<text x="282.3" y="25.9">I2C2_SCL</text>
<text x="282.3" y="29.5">I2C2_SDA</text>
<text x="325.5" y="29.5">EP1</text>
<text x="325.5" y="25.9">EP2</text>
<text x="327" y="27.7">55</text>
<text x="327" y="24.2">56</text>
<text x="188.8" y="33">3</text>
<text x="280.8" y="31.2">3</text>
<text x="280.8" y="34.7">4</text>
<text x="282.3" y="33">SD_D3</text>
<text x="325.5" y="33">UART1_TXD</text>
<text x="327" y="34.7">53</text>
<text x="327" y="31.2">54</text>
<text x="188.8" y="36.5">4</text>
<text x="188.8" y="40">5</text>
<text x="280.8" y="38.3">5</text>
<text x="280.8" y="41.8">6</text>
<text x="282.3" y="36.5">SD_D2</text>
<text x="282.3" y="40">SD_D1</text>
<text x="325.5" y="40">UART1_CTS</text>
<text x="325.5" y="36.5">UART1_RXD</text>
<text x="327" y="41.8">51</text>
<text x="327" y="38.3">52</text>
<text x="188.8" y="43.6">6</text>
<text x="188.8" y="47.1">7</text>
<text x="280.8" y="45.3">7</text>
<text x="282.3" y="43.6">SD_D0</text>
<text x="282.3" y="47.1">SD_CMD</text>
<text x="325.5" y="47.1">GPS_RXD</text>
<text x="325.5" y="43.6">UART1_RTS</text>
<text x="327" y="45.3">50</text>
<text x="362.1" y="47.1">1</text>
<text x="367.1" y="42.2" transform="rotate(-90 367.1 42.2)">3</text>
<text x="188.8" y="50.6">8</text>
<text x="280.8" y="48.9">8</text>
<text x="280.8" y="52.4">9</text>
<text x="282.3" y="50.6">SD_CLK</text>
<text x="325.5" y="50.6">GPS_TXD</text>
<text x="327" y="52.4">48</text>
<text x="327" y="48.9">49</text>
<text x="367.1" y="52.7" transform="rotate(-90 367.1 52.7)">2</text>
<text x="188.8" y="54.2">9</text>
<text x="188.8" y="57.7">10</text>
<text x="280.8" y="59.4">11</text>
<text x="282.3" y="54.2">PWRKEY</text>
<text x="325.5" y="57.7">GPS_RTS</text>
<text x="325.5" y="54.2">GPS_CTS</text>
<text x="327" y="55.9">47</text>
<text x="119.8" y="62.6">GND</text>
<text x="120.5" y="61.2">41</text>
<text x="188.8" y="61.2">11</text>
<text x="188.8" y="64.7">12</text>
<text x="280.8" y="63">12</text>
<text x="282.3" y="61.2">VBAT</text>
<text x="282.3" y="64.7">VBAT</text>
<text x="325.5" y="64.7">GPRS_RF</text>
<text x="327" y="63">45</text>
<text x="67.4" y="70">2</text>
<text x="68.9" y="71.8">3V3</text>
<text x="119.2" y="71.8">IO1</text>
<text x="120.6" y="70">39</text>
<text x="188.8" y="68.3">13</text>
<text x="188.8" y="71.8">14</text>
<text x="280.8" y="66.5">13</text>
<text x="280.8" y="70">14</text>
<text x="282.3" y="68.3">SPK_P</text>
<text x="282.3" y="71.8">SPK_N</text>
<text x="325.5" y="71.8">VIO</text>
<text x="327" y="70">43</text>
<text x="370.8" y="70">C1</text>
<text x="372.3" y="71.8">VCC</text>
<text x="67.4" y="73.6">3</text>
<text x="67.4" y="77.1">4</text>
<text x="68.9" y="75.3">EN</text>
<text x="119.2" y="75.3">IO2</text>
<text x="120.6" y="77.1">37</text>
<text x="120.6" y="73.6">38</text>
<text x="188.9" y="75.7">15</text>
<text x="280.8" y="73.6">15</text>
<text x="280.8" y="77.1">16</text>
<text x="282.3" y="75.3">ADC0</text>
<text x="325.5" y="75.3">SIMD_RST</text>
<text x="327" y="77.1">41</text>
<text x="327" y="73.6">42</text>
<text x="370.8" y="73.6">C2</text>
<text x="370.8" y="77.1">C3</text>
<text x="372.3" y="75.3">RST</text>
<text x="67.4" y="80.6">5</text>
<text x="68.9" y="78.8">IO4</text>
<text x="68.9" y="82.4">IO5</text>
<text x="119.2" y="82.4">RXD0</text>
<text x="119.2" y="78.8">TXD0</text>
<text x="120.6" y="80.6">36</text>
<text x="280.8" y="80.6">17</text>
<text x="282.3" y="78.8">ADC1</text>
<text x="282.3" y="82.4">VBUS</text>
<text x="325.5" y="82.4">VSIMD</text>
<text x="325.5" y="78.8">SIMD_CLK</text>
<text x="327" y="80.6">40</text>
<text x="372.3" y="78.8">CLK</text>
<text x="380.8" y="82">8</text>
<text x="381.5" y="80.6">8</text>
<text x="67.4" y="84.1">6</text>
<text x="67.4" y="87.7">7</text>
<text x="68.9" y="85.9">IO6</text>
<text x="68.9" y="89.4">IO7</text>
<text x="119.2" y="89.4">IO41</text>
<text x="119.2" y="85.9">IO42</text>
<text x="120.6" y="87.7">34</text>
<text x="120.6" y="84.1">35</text>
<text x="280.8" y="84.1">18</text>
<text x="280.8" y="87.7">19</text>
<text x="282.3" y="85.9">RESET</text>
<text x="282.3" y="89.4">LCD_CS</text>
<text x="325.5" y="89.4">HST_RXD</text>
<text x="325.5" y="85.9">SIMD_DIO</text>
<text x="327" y="87.7">38</text>
<text x="327" y="84.1">39</text>
<text x="370.8" y="84.1">C5</text>
<text x="370.8" y="87.7">C6</text>
<text x="372.3" y="85.9">GND</text>
<text x="372.3" y="89.4">VPP</text>
<text x="67.4" y="91.2">8</text>
<text x="67.4" y="94.7">9</text>
<text x="68.9" y="93">IO15</text>
<text x="119.2" y="93">IO40</text>
<text x="120.6" y="94.7">32</text>
<text x="120.6" y="91.2">33</text>
<text x="280.8" y="91.2">20</text>
<text x="280.8" y="94.7">21</text>
<text x="282.3" y="93">LCD_RST</text>
<text x="325.5" y="93">HST_TXD</text>
<text x="327" y="94.7">36</text>
<text x="327" y="91.2">37</text>
<text x="370.8" y="91.2">C7</text>
<text x="372.3" y="93">I/O</text>
<text x="67.4" y="98.2">10</text>
<text x="67.4" y="101.8">11</text>
<text x="68.9" y="96.5">IO16</text>
<text x="68.9" y="100">IO17</text>
<text x="119.2" y="100">IO38</text>
<text x="119.2" y="96.5">IO39</text>
<text x="120.6" y="101.8">30</text>
<text x="120.6" y="98.2">31</text>
<text x="280.8" y="98.2">22</text>
<text x="280.8" y="101.8">23</text>
<text x="282.3" y="96.5">LCD_DIO</text>
<text x="282.3" y="100">LCD_SDO</text>
<text x="325.5" y="100">USB_N</text>
<text x="325.5" y="96.5">USB_P</text>
<text x="327" y="101.8">34</text>
<text x="327" y="98.2">35</text>
<text x="67.4" y="105.3">12</text>
<text x="68.9" y="103.5">IO18</text>
<text x="68.9" y="107.1">IO8</text>
<text x="119.2" y="107.1">IO36</text>
<text x="119.2" y="103.5">IO37</text>
<text x="120.6" y="105.3">29</text>
<text x="280.8" y="105.3">24</text>
<text x="282.3" y="103.5">LCD_SCK</text>
<text x="282.3" y="107.1">IO29</text>
<text x="325.5" y="107.1">MIC_N</text>
<text x="325.5" y="103.5">MIC_P</text>
<text x="327" y="105.3">33</text>
<text x="67.4" y="108.8">13</text>
<text x="67.4" y="112.4">14</text>
<text x="68.9" y="110.6">IO19</text>
<text x="119.2" y="110.6">IO35</text>
<text x="120.6" y="112.4">27</text>
<text x="120.6" y="108.8">28</text>
<text x="280.8" y="108.8">25</text>
<text x="280.8" y="112.4">26</text>
<text x="282.3" y="110.6">IO26</text>
<text x="325.5" y="110.6">IO25</text>
<text x="327" y="112.4">31</text>
<text x="327" y="108.8">32</text>
<text x="68.9" y="114.1">IO20</text>
<text x="119.2" y="114.1">IO0</text>
<text x="280.8" y="119.4">28</text>
<text x="282.3" y="114.1">IO27</text>
<text x="325.5" y="117.7">IO28</text>
<text x="325.5" y="114.1">IO30</text>
<text x="327" y="115.9">30</text>
<text x="282.3" y="121.2">GPS_RF</text>
<text x="76" y="128.8" transform="rotate(-90 76 128.8)">15</text>
<text x="77.8" y="127.3" transform="rotate(-90 77.8 127.3)">IO3</text>
<text x="79.6" y="128.8" transform="rotate(-90 79.6 128.8)">16</text>
<text x="81.3" y="127.3" transform="rotate(-90 81.3 127.3)">IO46</text>
<text x="83.1" y="128.8" transform="rotate(-90 83.1 128.8)">17</text>
<text x="84.8" y="127.3" transform="rotate(-90 84.8 127.3)">IO9</text>
<text x="86.6" y="128.8" transform="rotate(-90 86.6 128.8)">18</text>
<text x="88.4" y="127.3" transform="rotate(-90 88.4 127.3)">IO10</text>
<text x="90.1" y="128.8" transform="rotate(-90 90.1 128.8)">19</text>
<text x="91.9" y="127.3" transform="rotate(-90 91.9 127.3)">IO11</text>
<text x="93.7" y="128.8" transform="rotate(-90 93.7 128.8)">20</text>
<text x="95.4" y="127.3" transform="rotate(-90 95.4 127.3)">IO12</text>
<text x="97.2" y="128.8" transform="rotate(-90 97.2 128.8)">21</text>
<text x="99" y="127.3" transform="rotate(-90 99 127.3)">IO13</text>
<text x="100.7" y="128.8" transform="rotate(-90 100.7 128.8)">22</text>
<text x="102.5" y="127.3" transform="rotate(-90 102.5 127.3)">IO14</text>
<text x="104.2" y="128.8" transform="rotate(-90 104.2 128.8)">23</text>
<text x="106" y="127.3" transform="rotate(-90 106 127.3)">IO21</text>
<text x="107.8" y="128.8" transform="rotate(-90 107.8 128.8)">24</text>
<text x="109.5" y="127.3" transform="rotate(-90 109.5 127.3)">IO47</text>
<text x="111.3" y="128.8" transform="rotate(-90 111.3 128.8)">25</text>
<text x="113.1" y="127.3" transform="rotate(-90 113.1 127.3)">IO48</text>
<text x="114.8" y="128.8" transform="rotate(-90 114.8 128.8)">26</text>
<text x="116.6" y="127.3" transform="rotate(-90 116.6 127.3)">IO45</text>
<text x="271.8" y="130.4" transform="rotate(-90 271.8 130.4)">1</text>
<text x="266.9" y="135.3">2</text>
<text x="277.5" y="135.3">3</text>
<text x="21.7" y="144.1" transform="rotate(-90 21.7 144.1)">15</text>
<text x="24.9" y="144" transform="rotate(-90 24.9 144)">14</text>
<text x="28.4" y="144" transform="rotate(-90 28.4 144)">13</text>
<text x="31.9" y="144" transform="rotate(-90 31.9 144)">12</text>
<text x="35.5" y="144" transform="rotate(-90 35.5 144)">11</text>
<text x="39" y="144" transform="rotate(-90 39 144)">10</text>
<text x="42.5" y="144" transform="rotate(-90 42.5 144)">9</text>
<text x="46" y="144" transform="rotate(-90 46 144)">8</text>
<text x="49.6" y="144" transform="rotate(-90 49.6 144)">7</text>
<text x="53.1" y="144" transform="rotate(-90 53.1 144)">6</text>
<text x="56.6" y="144" transform="rotate(-90 56.6 144)">5</text>
<text x="60.1" y="144" transform="rotate(-90 60.1 144)">4</text>
<text x="63.7" y="144" transform="rotate(-90 63.7 144)">3</text>
<text x="67.2" y="144" transform="rotate(-90 67.2 144)">2</text>
<text x="70.7" y="144" transform="rotate(-90 70.7 144)">1</text>
<text x="39.2" y="170.6">1</text>
<text x="40.6" y="172.3">RO</text>
<text x="173" y="169.2" transform="rotate(-90 173 169.2)">1</text>
<text x="180.1" y="169.2" transform="rotate(-90 180.1 169.2)">3</text>
<text x="203" y="169.2" transform="rotate(-90 203 169.2)">1</text>
<text x="210.1" y="169.2" transform="rotate(-90 210.1 169.2)">3</text>
<text x="39.2" y="174.1">2</text>
<text x="39.2" y="177.6">3</text>
<text x="40.6" y="175.9">RE#</text>
<text x="40.6" y="179.4">DE</text>
<text x="59.2" y="179.4">A</text>
<text x="59.2" y="175.9">B</text>
<text x="60.7" y="177.6">6</text>
<text x="60.7" y="174.1">7</text>
<text x="173" y="176.2" transform="rotate(-90 173 176.2)">2</text>
<text x="180.1" y="176.2" transform="rotate(-90 180.1 176.2)">4</text>
<text x="203" y="176.2" transform="rotate(-90 203 176.2)">2</text>
<text x="210.1" y="176.2" transform="rotate(-90 210.1 176.2)">4</text>
<text x="39.2" y="181.2">4</text>
<text x="40.6" y="182.9">DI</text>
<text x="333.7" y="186.4">1</text>
<text x="333.7" y="190">2</text>
<text x="335.2" y="188.2">DAT2</text>
<text x="335.2" y="191.7">CD/DAT3</text>
<text x="333.7" y="193.5">3</text>
<text x="335.2" y="195.3">CMD</text>
<text x="333.7" y="200.6">5</text>
<text x="335.2" y="202.3">CLK</text>
<text x="333.7" y="207.6">7</text>
<text x="335.2" y="209.4">DAT0</text>
<text x="333.7" y="211.1">8</text>
<text x="333.7" y="214.7">CD</text>
<text x="335.2" y="212.9">DAT1</text>
<text x="335.2" y="216.4">CD</text>
<text x="110.9" y="242.5">2</text>
<text x="110.9" y="249.6">1</text>
</g>
<g font-size="3.2">
<text x="280.8" y="55.9">10</text>
<text x="282.3" y="57.7">GND</text>
<text x="327" y="59.4">46</text>
<text x="325.5" y="61.2">GND</text>
<text x="67.4" y="66.5">1</text>
<text x="68.9" y="68.3">GND</text>
<text x="119.2" y="68.3">GND</text>
<text x="120.6" y="66.5">40</text>
<text x="325.5" y="68.3">GND</text>
<text x="327" y="66.5">44</text>
<text x="280.8" y="115.9">27</text>
<text x="282.3" y="117.7">GND</text>
<text x="327" y="119.4">29</text>
<text x="325.5" y="121.2">GND</text>
<text x="59.2" y="182.9">GND</text>
<text x="60.7" y="181.2">5</text>
<text x="364.3" y="190">GND</text>
<text x="365.8" y="191.7">12</text>
<text x="365.8" y="188.2">13</text>
<text x="364.3" y="193.5">GND</text>
<text x="333.7" y="204.1">6</text>
<text x="335.2" y="205.8">VSS</text>
<text x="212.2" y="212.5">3</text>
<text x="364.3" y="212.9">GND</text>
<text x="365.8" y="214.7">10</text>
<text x="365.8" y="211.1">11</text>
<text x="212.2" y="219.6">1</text>
<text x="212.2" y="216.1">2</text>
<text x="364.3" y="216.4">GND</text>
<text x="58.7" y="237.2">1</text>
<text x="58.7" y="244.3">2</text>
</g>
<g font-size="3.2" fill="#f00">
<text x="59.2" y="172.3">VCC</text>
<text x="60.7" y="170.6">8</text>
<text x="333.7" y="197">4</text>
<text x="335.2" y="198.8">VDD</text>
</g>
</svg>
